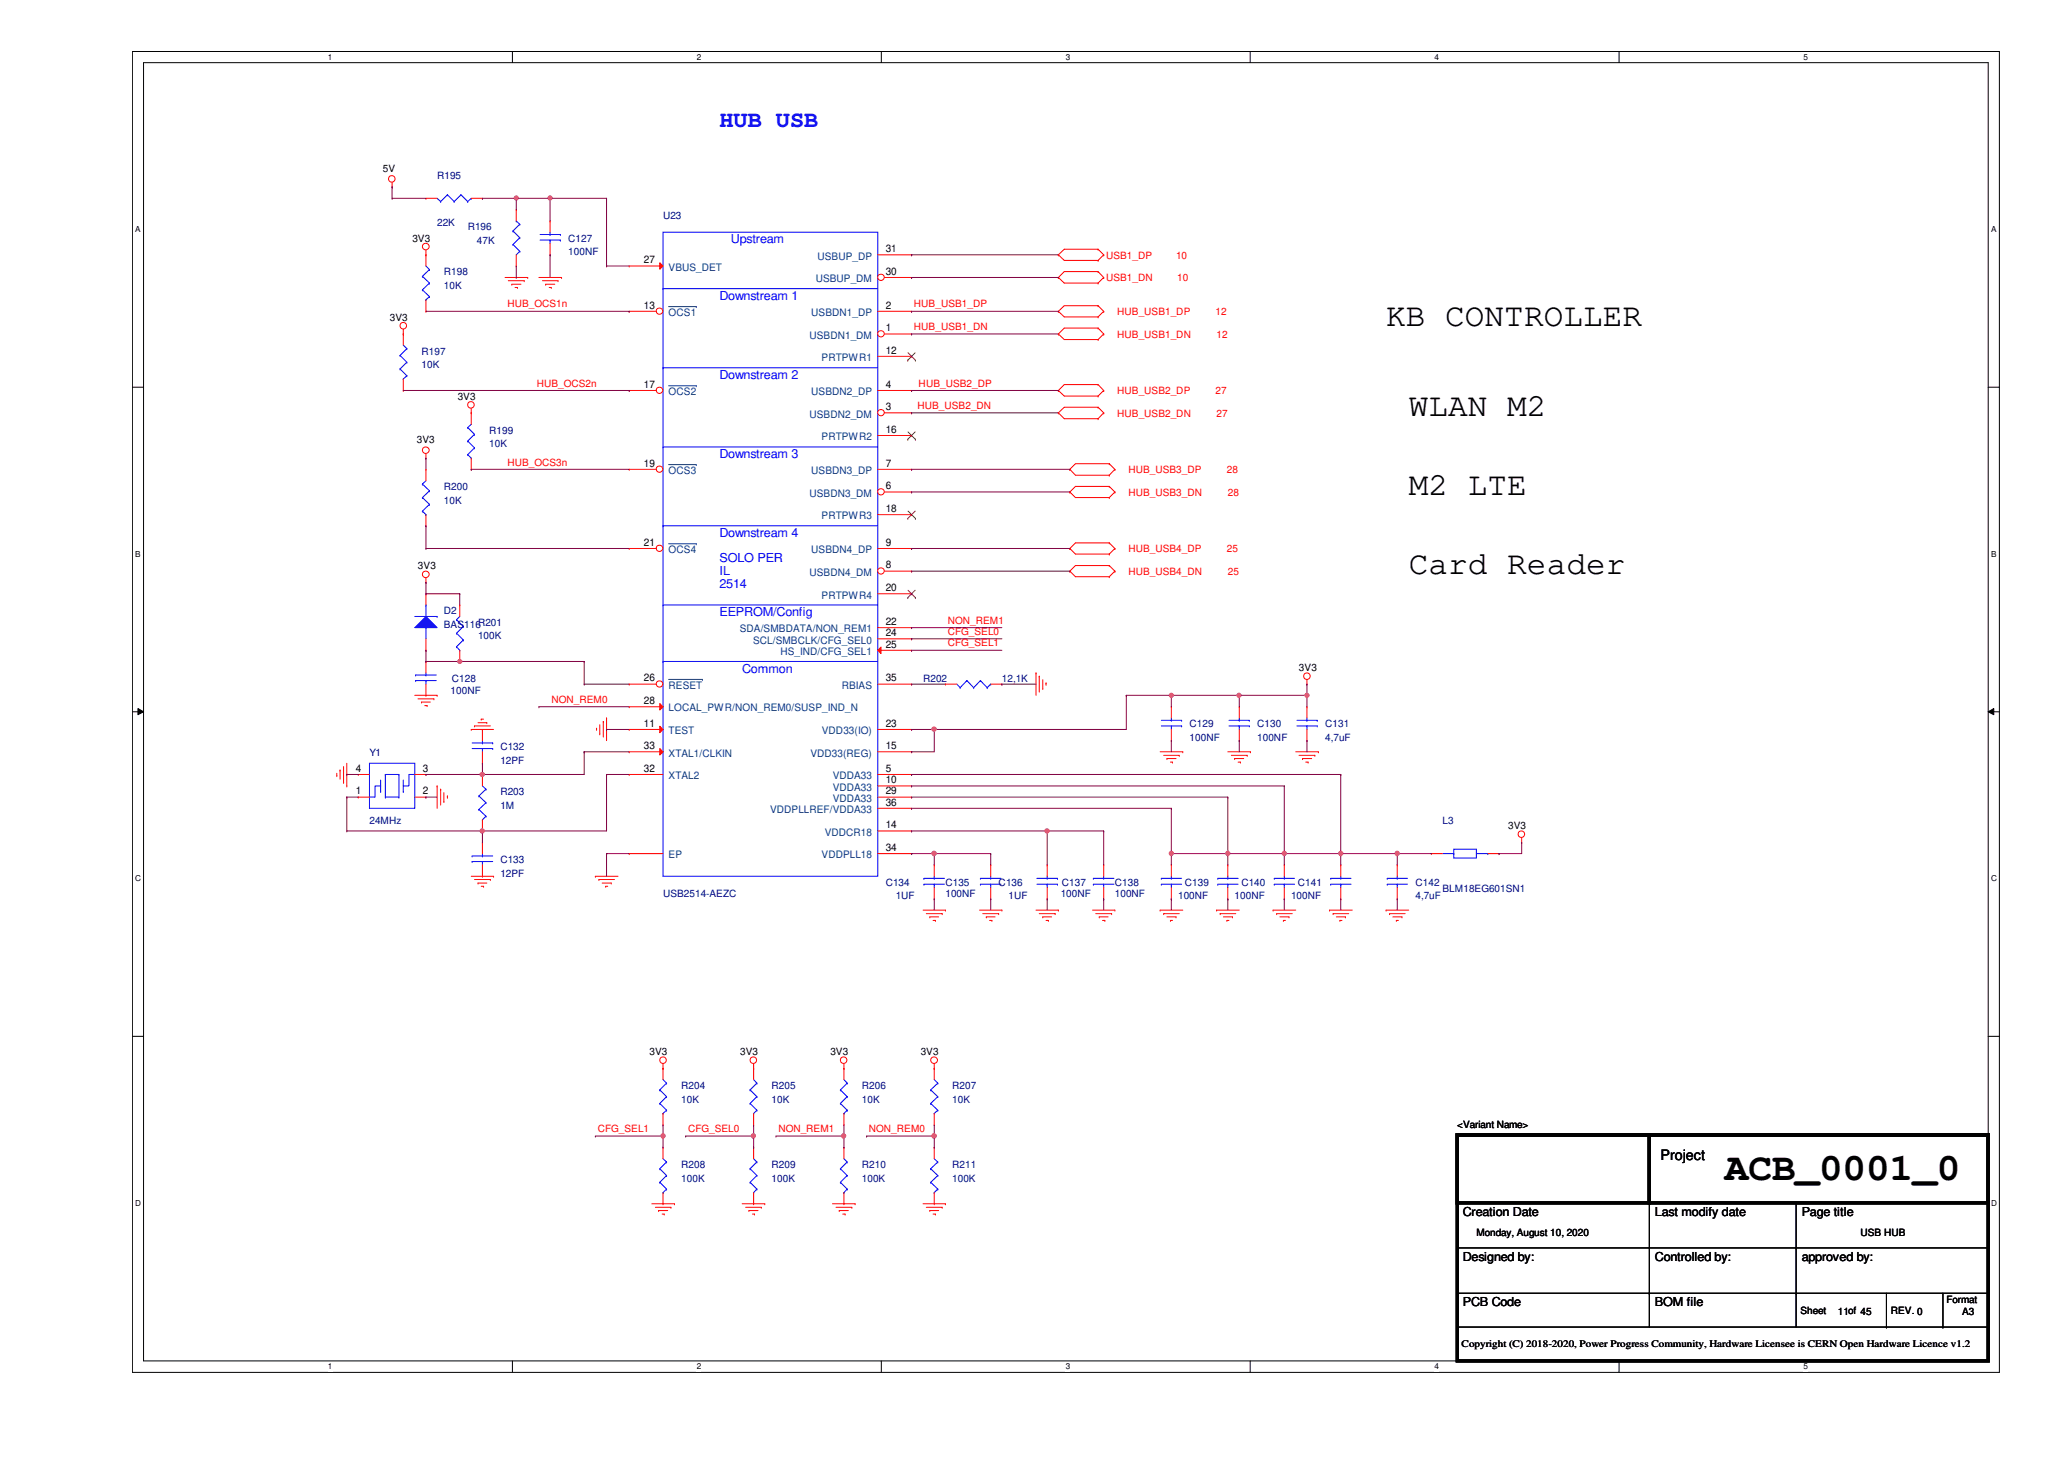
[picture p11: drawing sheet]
<svg xmlns="http://www.w3.org/2000/svg" width="297mm" height="210mm" viewBox="0 0 297 210" stroke-linecap="round" stroke-linejoin="round" font-family="sans-serif">
<path d="M19.1 7.4h268.6v190h-268.6zM20.7 9h265.4v186.8h-265.4z" fill="none" stroke="#000" stroke-width=".14"/>
<g fill="#fff">
<path d="M47.2 7.6h.6v1.3h-.6z"/>
<path d="M47.2 196h.6v1.3h-.6z"/>
</g>
<path d="M73.7 7.4v1.6M73.7 195.8v1.6" fill="none" stroke="#000" stroke-width=".14"/>
<g fill="#fff">
<path d="M100.3 7.6h.6v1.3h-.6z"/>
<path d="M100.3 196h.6v1.3h-.6z"/>
</g>
<path d="M126.8 7.4v1.6M126.8 195.8v1.6" fill="none" stroke="#000" stroke-width=".14"/>
<g fill="#fff">
<path d="M153.4 7.6h.6v1.3h-.6z"/>
<path d="M153.4 196h.6v1.3h-.6z"/>
</g>
<path d="M179.9 7.4v1.6M179.9 195.8v1.6" fill="none" stroke="#000" stroke-width=".14"/>
<g fill="#fff">
<path d="M206.5 7.6h.6v1.3h-.6z"/>
<path d="M206.5 196h.6v1.3h-.6z"/>
</g>
<path d="M233 7.4v1.6M233 195.8v1.6" fill="none" stroke="#000" stroke-width=".14"/>
<g fill="#fff">
<path d="M259.5 7.6h.6v1.3h-.6z"/>
<path d="M259.5 196h.6v1.3h-.6z"/>
<path d="M19.5 32.3h.7v1.4h-.7z"/>
<path d="M286.6 32.3h.7v1.4h-.7z"/>
<path d="M19.5 79h.7v1.3h-.7z"/>
<path d="M286.6 79h.7v1.3h-.7z"/>
</g>
<path d="M19.1 55.7h1.6M286.1 55.7h1.6" fill="none" stroke="#000" stroke-width=".14"/>
<g fill="#fff">
<path d="M19.5 125.7h.8v1.3h-.8z"/>
<path d="M286.6 125.7h.8v1.3h-.8z"/>
</g>
<path d="M19.1 102.4h1.6M19.9 101.9l.8 .5-.8 .4zM286.1 102.4l.8-.5v.9zM286.1 102.4h1.6" fill="none" stroke="#000" stroke-width=".14"/>
<path d="M19.9 101.9l.8 .5-.8 .4zM286.1 102.4l.8-.5v.9z" fill="#000"/>
<g fill="#fff">
<path d="M19.5 172.4h.8v1.3h-.8z"/>
<path d="M286.6 172.4h.8v1.3h-.8z"/>
</g>
<g fill="none" stroke="#000" stroke-width=".14">
<path d="M19.1 149.1h1.6M286.1 149.1h1.6M209.7 163.3h8.1M209.7 179.5h76.4M217.8 163.3h.1M237.4 179.5h.1M237.4 173.1v13M258.5 179.5h.1M258.5 173.1v13M286.1 179.5h.1M209.7 186.1h76.4M237.4 186.1h.1"/>
<path d="M237.4 186.1v4.8h-27.7M258.5 186.1h.1M258.5 186.1v4.8h-21.1M258.5 190.9h27.6M271.5 190.9h.1M271.5 186.1v4.8M279.6 190.9h.1M279.6 186.1v4.8M286.1 186.1h.1M286.1 190.9h.1"/>
</g>
<g fill="none" stroke="#f00" stroke-width=".14">
<path d="M56.4 26.9h.1M56.4 26.2v.7M61.3 36.7h.1M61.3 36v2.3M72.7 39.9h3.2M74.3 38.3h.1M74.3 30.1h.1M74.3 30.1v1.7M74.3 36.7v1.6M75.9 39.9h.1M77.6 39.9h3.2M79.2 31.8h.1"/>
<path d="M79.2 36.7h.1M79.2 31.8v1.6M79.2 35v1.7M80.8 39.9h.1M126.3 36.7h4.9M131.2 36.7h.1M152.3 39.9h.1M152.3 36.7h.1M152.3 39.9l.9 .8h4.8M152.3 36.7l.9 .8h4.8M158 39.1h.1M158 35.9h.1"/>
<path d="M158 37.5h.1M158 39.1l.8 .8M158 39.1h-4.8l-.9 .8M158 35.9l.8 .8M158 35.9h-4.8l-.9 .8M158.8 39.9h.1M158.8 36.7h.1M158.8 39.9l-.8 .8M158.8 36.7l-.8 .8M58 48h.1M58 47.4v.6M61.3 44.8h.1"/>
<path d="M61.3 43.1v1.7M67.8 59.4h.1M67.8 58.8v.6M73.2 40.4h2.2M73.7 40.9h.1M73.7 40.9h1.3M74.1 41.4h.4M74.5 41.4h.1M75.4 40.4h.1M78.1 40.4h2.2M78.5 40.9h.1M78.5 40.9h1.3"/>
<path d="M79 41.4h.3M79.3 41.4h.1M80.3 40.4h.1M152.3 48h.1M152.3 44.8h.1M152.3 59.4h.1M152.3 56.2h.1M152.3 59.4l.9 .8h4.8M152.3 48l.9 .9h4.8M152.3 44.8l.9 .8h4.8M152.3 56.2l.9 .8h4.8M158 40.7h.1"/>
<path d="M158 47.2h.1M158 48.9h.1M158 44h.1M158 45.6h.1M158 58.6h.1M158 55.3h.1M158 57h.1M158 47.2l.8 .8M158 47.2h-4.8l-.9 .8M158 44l.8 .8M158 44h-4.8l-.9 .8M158 58.6l.8 .8"/>
<path d="M158 58.6h-4.8l-.9 .8M158 55.3l.8 .9M158 55.3h-4.8l-.9 .9M158.8 48h.1M158.8 44.8h.1M158.8 59.4h.1M158.8 56.2h.1M158.8 48l-.8 .9M158.8 44.8l-.8 .8M158.8 59.4l-.8 .8M158.8 56.2l-.8 .8M61.3 65.9h.1"/>
<path d="M61.3 67.5h.1M61.3 75.6h.1M61.3 65.3v.6M61.3 67.5v1.7M61.3 74v1.6M154 70.8h.1M154 67.5h.1M154 78.9h.1M154 70.8l.8 .8h4.8M154 67.5l.8 .9h4.8M154 78.9l.8 .8h4.8M158 60.2h.1"/>
<path d="M159.6 70h.1M159.6 71.6h.1M159.6 66.7h.1M159.6 68.4h.1M159.6 78.1h.1M159.6 79.7h.1M159.6 70l.8 .8M159.6 70h-4.8l-.8 .8M159.6 66.7l.8 .8M159.6 66.7h-4.8l-.8 .8M159.6 78.1l.8 .8M159.6 78.1h-4.8l-.8 .8"/>
<path d="M160.4 70.8h.1M160.4 67.5h.1M160.4 78.9h.1M160.4 70.8l-.8 .8M160.4 67.5l-.8 .9M160.4 78.9l-.8 .8M61.3 83.8h.1M61.3 83.1v.7M136.1 98.4h.1M136.1 98.4h1.6M142.6 98.4h1.6M144.2 98.4h.1"/>
<path d="M149.1 96.8h.1M149.1 96.8v3.2M149.6 97.3h.1M149.6 97.3v2.3M150.1 99.1h.1M150.1 97.8v1.3M150.5 98.3h.1M150.5 98.3v.3M154 82.2h.1M154 82.2l.8 .8h4.8M159.6 81.4h.1M159.6 83h.1"/>
<path d="M159.6 81.4l.8 .8M159.6 81.4h-4.8l-.8 .8M160.4 82.2h.1M160.4 82.2l-.8 .8M188.1 98.4h.1M188.1 97.8v.6M48.5 111.6h.1M48.5 111.3v.3M48.9 110.8h.1M48.9 110.8v1.3M49.4 112.6h.1M49.4 110.3v2.3"/>
<path d="M49.9 113.1h.1M49.9 109.8v3.3M59.7 100h3.2M60.2 100.5h2.2M60.7 101h.1M60.7 101h1.2M61.1 101.5h.4M61.5 101.5h.1M62.4 100.5h.1M62.9 113.1h.1M62.9 100h.1M62.9 113.1v3.2"/>
<path d="M63.4 113.5h.1M63.4 113.5v2.3M63.9 115.3h.1M63.9 114v1.3M64.4 114.5h.1M64.4 114.5v.3M67.8 104.9h.1M67.8 104.9h3.2M68.3 104.4h.1M68.3 104.4h2.3M68.8 104h1.3M69.3 103.5h.1"/>
<path d="M69.3 103.5h.3M70.1 104h.1M85.9 104.8h.1M85.9 104.8v.3M86.3 105.6h.1M86.3 104.3v1.3M86.8 103.8h.1M86.8 103.8v2.2M87.3 103.3h.1M87.3 103.3v3.3M167 108.2h3.2M167.5 108.7h2.2"/>
<path d="M167.9 109.1h.1M167.9 109.1h1.3M168.4 109.6h.3M168.7 109.6h.1M169.7 108.7h.1M170.2 108.2h.1M176.7 108.2h3.3M177.2 108.7h2.3M177.7 109.1h.1M177.7 109.1h1.3M178.2 109.6h.3M178.5 109.6h.1"/>
<path d="M179.5 108.7h.1M180 108.2h.1M186.5 108.2h3.2M186.9 108.7h2.3M187.5 109.1h.1M187.5 109.1h1.3M187.9 109.6h.4M188.3 109.6h.1M189.2 108.7h.1M189.7 108.2h.1M67.8 126.1h3.2M68.3 126.5h2.3"/>
<path d="M68.8 127h.1M68.8 127h1.3M69.3 127.5h.3M69.6 127.5h.1M70.6 126.5h.1M71 126.1h.1M85.7 126.1h.1M85.7 126.1h3.2M86.2 126.5h.1M86.2 126.5h2.2M86.7 127h1.3M87.2 127.5h.1"/>
<path d="M87.2 127.5h.3M88 127h.1M132.8 130.9h3.3M133.3 131.4h2.3M133.8 131.9h.1M133.8 131.9h1.3M134.3 132.4h.3M134.5 124.4h.1M134.5 129.3h.1M134.5 124.4v1.7M134.5 127.7v1.6M134.6 132.4h.1"/>
<path d="M135.6 131.4h.1M136.1 130.9h.1M141 130.9h3.2M141.4 131.4h2.3M141.9 131.9h.1M141.9 131.9h1.3M142.4 132.4h.3M142.6 124.4h.1M142.6 129.3h.1M142.6 124.4v1.7M142.6 127.7v1.6M142.7 132.4h.1"/>
<path d="M143.7 131.4h.1M144.2 130.9h.1M149.1 130.9h3.2M149.6 131.4h2.2M150.1 131.9h.1M150.1 131.9h1.2M150.5 132.4h.4M150.9 132.4h.1M151.8 131.4h.1M152.3 130.9h.1M157.2 130.9h3.2M157.7 131.4h2.3"/>
<path d="M158.2 131.9h.1M158.2 131.9h1.3M158.7 132.4h.3M159 132.4h.1M160 131.4h.1M160.4 130.9h.1M167 130.9h.1M167 130.9h3.2M167.5 131.4h.1M167.5 131.4h2.2M167.9 131.9h1.3M168.4 132.4h.1"/>
<path d="M168.4 132.4h.3M169.2 131.9h.1M175.1 130.9h.1M175.1 130.9h3.3M175.6 131.4h.1M175.6 131.4h2.2M176.1 131.9h1.3M176.6 132.4h.1M176.6 132.4h.3M177.4 131.9h.1M183.2 130.9h.1M183.2 130.9h3.3"/>
<path d="M183.7 131.4h.1M183.7 131.4h2.3M184.2 131.9h1.3M184.7 132.4h.1M184.7 132.4h.3M185.5 131.9h.1M191.3 130.9h.1M191.3 130.9h3.3M191.9 131.4h.1M191.9 131.4h2.2M192.3 131.9h1.3M192.8 132.4h.1"/>
<path d="M192.8 132.4h.3M193.6 131.9h.1M199.5 130.9h.1M199.5 130.9h3.2M200 131.4h.1M200 131.4h2.2M200.4 131.9h1.4M201 132.4h.1M201 132.4h.3M201.1 124.4h.1M201.1 129.3h.1M201.1 124.4v1.7"/>
<path d="M201.1 127.7v1.6M201.8 131.9h.1M206 122.8h.1M206 122.8h1.6M214.1 122.8h1.6M215.7 122.8h.1M219 121.2h.1M219 120.5v.7M95.4 153.7h.1M95.4 153v.7M108.5 153.7h.1M108.5 153v2.3"/>
<path d="M121.5 153.7h.1M121.5 153v.7M134.5 153.7h.1M134.5 153v.7M93.8 173.2h3.3M94.3 173.7h2.3M94.8 174.2h.1M94.8 174.2h1.3M95.3 174.7h.3M95.6 174.7h.1M96.6 173.7h.1M97.1 173.2h.1"/>
<path d="M106.8 173.2h3.3M107.3 173.7h2.3M107.8 174.2h.1M107.8 174.2h1.3M108.3 174.7h.3M108.5 161.8h.1M108.5 165.1h.1M108.5 173.2h.1M108.5 160.2v1.6M108.5 165.1v1.6M108.5 171.6v1.6M108.6 174.7h.1"/>
<path d="M109.6 173.7h.1M110.1 173.2h.1M119.8 173.2h3.3M120.3 173.7h2.3M120.8 174.2h.1M120.8 174.2h1.3M121.3 174.7h.3M121.6 174.7h.1M122.6 173.7h.1M123.1 173.2h.1M132.8 173.2h3.3M133.3 173.7h2.3"/>
<path d="M133.8 174.2h.1M133.8 174.2h1.3M134.3 174.7h.3M134.6 174.7h.1M135.6 173.7h.1M136.1 173.2h.1"/>
<circle cx="56.4" cy="25.7" r=".47"/>
<circle cx="61.3" cy="35.5" r=".48"/>
<circle cx="58" cy="46.9" r=".47"/>
<circle cx="67.8" cy="58.2" r=".47"/>
<circle cx="61.3" cy="64.8" r=".48"/>
<circle cx="61.3" cy="82.6" r=".48"/>
<circle cx="188.1" cy="97.3" r=".47"/>
<circle cx="218.9" cy="120" r=".47"/>
<circle cx="95.4" cy="152.5" r=".47"/>
<circle cx="108.4" cy="152.5" r=".47"/>
<circle cx="121.4" cy="152.5" r=".47"/>
<circle cx="134.4" cy="152.5" r=".48"/>
</g>
<path d="M209.7 163.3h27.7v9.8h-27.7zM209.7 163.3h76.4v32.5h-76.4zM237.4 163.3h48.7v9.8h-48.7z" fill="none" stroke="#000" stroke-width=".47"/>
<g fill="none" stroke="#00f" stroke-width=".14">
<path d="M60.8 39.8h.1M60.8 39.8l1 .9M61.3 38.3l.5 .5M61.8 38.8h.1M61.8 38.8l-1 1M73.8 35.2h.1M73.8 33.2h.1M73.8 35.2l1 1M73.8 33.2l1 1M74.3 31.8h.1M74.3 31.8l.5 .5M74.8 36.2h.1"/>
<path d="M74.8 34.2h.1M74.8 32.3h.1M74.8 36.2l-.5 .5M74.8 34.2l-1 1M74.8 32.3l-1 .9M77.7 34.5h2.9M77.7 33.7h2.9M79.2 33.7h.1M79.2 34.5h.1M79.2 33.4v.3M79.2 34.5v.5M80.6 34.5h.1"/>
<path d="M80.6 33.7h.1M95.4 33.4h30.9v92.7h-30.9zM60.8 41.7h.1M60.8 41.7l1 1M61.3 43.1h.1M61.8 40.7h.1M61.8 42.7h.1M61.8 40.7l-1 1M61.8 42.7l-.5 .4M95.4 41.5h.1M95.4 52.9h.1M95.4 41.5h30.9"/>
<path d="M95.4 52.9h30.9M60.8 69.6h.1M60.8 71.6h.1M60.8 73.5h.1M60.8 69.6l1 1M60.8 71.6l1 1M60.8 73.5l.5 .5M61.3 74h.1M61.3 69.2l-.5 .4M61.8 70.6h.1M61.8 72.6h.1M61.8 70.6l-1 1"/>
<path d="M61.8 72.6l-1 .9M95.4 64.3h.1M95.4 75.6h.1M95.4 64.3h30.9M95.4 75.6h30.9M95.4 87h.1M95.4 95.2h.1M95.4 87h30.9M95.4 95.2h30.9M137.7 98.4l.5 .5M138.2 98.9h.1M139.1 97.9h.1"/>
<path d="M139.1 97.9l-.9 1M139.1 97.9l1 1M140.1 98.9h.1M141.1 97.9h.1M141.1 97.9l-1 1M141.1 97.9l1 1M142.1 98.9h.1M142.6 98.4h.1M142.6 98.4l-.5 .5M133 127.2h.1M133 126.4h.1M133 127.2h2.9"/>
<path d="M133 126.4h2.9M134.5 126.4h.1M134.5 127.2h.1M134.5 126.1v.3M134.5 127.2v.5M141.1 127.2h.1M141.1 126.4h.1M141.1 127.2h3M141.1 126.4h3M142.6 126.4h.1M142.6 127.2h.1M142.6 126.1v.3"/>
<path d="M142.6 127.2v.5M199.6 127.2h.1M199.6 126.4h.1M199.6 127.2h3M199.6 126.4h3M201.1 126.4h.1M201.1 127.2h.1M201.1 126.1v.3M201.1 127.2v.5M207.6 122.8h1.6M209.2 122.2h3.3v1.2h-3.3zM209.2 122.8h.1"/>
<path d="M212.5 122.8h1.6M214.1 122.8h.1M108 156.8h.1M108 158.7h.1M108 156.8l.9 1M108 158.7l.9 1M108.5 155.3l.4 .5M108.9 155.8h.1M108.9 157.8h.1M108.9 159.7h.1M108.9 155.8l-.9 1M108.9 157.8l-.9 .9"/>
<path d="M108.9 159.7l-.4 .5M108 168.1h.1M108 170.1h.1M108 168.1l.9 1M108 170.1l.9 1M108.5 160.2h.1M108.5 171.6h.1M108.5 166.7l.4 .5M108.9 167.2h.1M108.9 169.1h.1M108.9 171.1h.1M108.9 167.2l-.9 .9"/>
<path d="M108.9 169.1l-.9 1M108.9 171.1l-.4 .5"/>
</g>
<circle cx="126.8" cy="39.9" r=".46" fill="#fff"/>
<g fill="none" stroke="#f00" stroke-width=".14">
<path d="M127.3 39.9h3.9M131.2 39.9h.1M126.3 44.8h4.9M126.3 56.2h4.9M131.2 44.8h.1M131.2 56.2h.1M126.3 67.5h4.9M126.3 78.9h4.9M131.2 67.5h.1M131.2 78.9h.1"/>
<circle cx="126.8" cy="39.9" r=".46"/>
</g>
<circle cx="126.8" cy="48" r=".46" fill="#fff"/>
<g fill="none" stroke="#f00" stroke-width=".14">
<path d="M127.3 48h3.9M131.2 48h.1"/>
<circle cx="126.8" cy="48" r=".46"/>
</g>
<circle cx="126.8" cy="59.4" r=".46" fill="#fff"/>
<g fill="none" stroke="#f00" stroke-width=".14">
<path d="M127.3 59.4h3.9M131.2 59.4h.1"/>
<circle cx="126.8" cy="59.4" r=".46"/>
</g>
<circle cx="126.8" cy="70.8" r=".46" fill="#fff"/>
<g fill="none" stroke="#f00" stroke-width=".14">
<path d="M127.3 70.8h3.9M131.2 70.8h.1"/>
<circle cx="126.8" cy="70.8" r=".46"/>
</g>
<circle cx="126.8" cy="82.1" r=".46" fill="#fff"/>
<g fill="none" stroke="#f00" stroke-width=".14">
<path d="M127.3 82.2h3.9M131.2 82.2h.1"/>
<circle cx="126.8" cy="82.1" r=".46"/>
</g>
<path d="M95 37.8l.4 .5-.4 .4z" fill="#f00"/>
<path d="M90.6 38.3h.1M90.6 38.3h4.8M95 37.8l.4 .5-.4 .4zM126.3 51.3h4.9M131.2 51.3h.1M126.3 62.7h4.9M126.3 74h4.9M131.2 62.7h.1M131.2 74h.1M126.3 85.4h4.9M131.2 85.4h.1" fill="none" stroke="#f00" stroke-width=".14"/>
<g fill="none" stroke="#804000" stroke-width=".14">
<path d="M130.6 51.8h.1M130.7 50.8l1 1M131.7 50.8l-1.1 1M131.7 51.8h.1M130.6 63.2h.1M130.6 74.6h.1M130.7 62.1l1 1.1M130.7 73.5l1 1.1M131.7 62.1l-1.1 1.1M131.7 73.5l-1.1 1.1M131.7 63.2h.1M131.7 74.6h.1"/>
<path d="M130.6 86h.1M130.7 84.9l1 1.1M131.7 84.9l-1.1 1.1M131.7 86h.1"/>
</g>
<circle cx="94.9" cy="44.8" r=".46" fill="#fff"/>
<g fill="none" stroke="#f00" stroke-width=".14">
<path d="M90.6 44.8h.1M90.6 44.8h3.8"/>
<circle cx="94.9" cy="44.8" r=".46"/>
</g>
<path d="M96.2 44.1h4M100.2 44.1h.1" fill="none" stroke="#004080" stroke-width=".14"/>
<circle cx="94.9" cy="56.1" r=".46" fill="#fff"/>
<g fill="none" stroke="#f00" stroke-width=".14">
<path d="M90.6 56.2h.1M90.6 56.2h3.8"/>
<circle cx="94.9" cy="56.1" r=".46"/>
</g>
<path d="M96.2 55.5h4M100.2 55.5h.1" fill="none" stroke="#004080" stroke-width=".14"/>
<circle cx="94.9" cy="67.5" r=".46" fill="#fff"/>
<g fill="none" stroke="#f00" stroke-width=".14">
<path d="M90.6 67.5h.1M90.6 67.5h3.8"/>
<circle cx="94.9" cy="67.5" r=".46"/>
</g>
<path d="M96.2 66.8h4M100.2 66.8h.1" fill="none" stroke="#004080" stroke-width=".14"/>
<circle cx="94.9" cy="78.9" r=".46" fill="#fff"/>
<g fill="none" stroke="#f00" stroke-width=".14">
<path d="M90.6 78.9h.1M90.6 78.9h3.8M126.3 98.4h4.9M126.3 90.3h4.9M126.3 91.9h4.9M131.2 98.4h.1M131.2 90.3h.1M131.2 91.9h.1"/>
<circle cx="94.9" cy="78.9" r=".46"/>
</g>
<path d="M96.2 78.2h4M100.2 78.2h.1" fill="none" stroke="#004080" stroke-width=".14"/>
<path d="M126.3 93.6l.5-.5v.9z" fill="#f00"/>
<path d="M126.3 93.6l.5-.5v.9zM126.3 93.6h4.9M131.2 93.6h.1" fill="none" stroke="#f00" stroke-width=".14"/>
<path d="M95 107.7l.4 .5-.4 .4z" fill="#f00"/>
<path d="M90.6 108.2h.1M90.6 111.4h.1M90.6 108.2h4.8M90.6 111.4h4.8M95 107.7l.4 .5-.4 .4z" fill="none" stroke="#f00" stroke-width=".14"/>
<circle cx="94.9" cy="98.4" r=".46" fill="#fff"/>
<g fill="none" stroke="#f00" stroke-width=".14">
<path d="M90.6 98.4h.1M90.6 98.4h3.8"/>
<circle cx="94.9" cy="98.4" r=".46"/>
</g>
<path d="M96.2 97.7h4.9M101.1 97.7h.1" fill="none" stroke="#004080" stroke-width=".14"/>
<path d="M95 101.2l.4 .5-.4 .4z" fill="#f00"/>
<path d="M90.6 101.7h.1M90.6 101.7h4.8M95 101.2l.4 .5-.4 .4z" fill="none" stroke="#f00" stroke-width=".14"/>
<path d="M95 104.5l.4 .4-.4 .5z" fill="#f00"/>
<g fill="none" stroke="#f00" stroke-width=".14">
<path d="M61.3 28.5h.1M61.3 28.5h1.6M67.8 28.5h1.6M69.4 28.5h.1M58 48h.1M58 56.2h.1M58 48v1.7M58 54.5v1.7M61.3 95.2h.1M61.3 95.2v1.6M61.3 98.4v1.6M66.2 87h.1"/>
<path d="M66.2 95.2h.1M66.2 87v1.7M66.2 93.6v1.6M51.6 114.7h.1M51.6 111.4h.1M51.6 114.7h1.6M51.6 111.4h1.6M59.7 114.7h1.6M59.7 111.4h1.6M61.3 111.4h.1M61.3 114.7h.1M61.3 100h.1"/>
<path d="M69.4 111.4h.1M69.4 119.5h.1M69.4 104.9h.1M69.4 109.8h.1M69.4 104.9v1.7M69.4 108.2v1.6M69.4 111.4v1.7M69.4 117.9v1.6M90.6 104.9h.1M90.6 104.9h4.8M95 104.5l.4 .4-.4 .5zM126.3 104.9h4.9"/>
<path d="M126.3 114.7h4.9M126.3 116.3h4.9M126.3 108.2h4.9M126.3 119.5h4.9M126.3 111.4h4.9M126.3 113.1h4.9M131.2 104.9h.1M131.2 114.7h.1M131.2 116.3h.1M131.2 108.2h.1M131.2 119.5h.1M131.2 111.4h.1"/>
<path d="M131.2 113.1h.1M178.4 101.7h.1M178.4 106.6h.1M178.4 101.7v1.6M178.4 104.9v1.7M188.1 101.7h.1M188.1 106.6h.1M188.1 101.7v1.6M188.1 104.9v1.7M69.4 121.2h.1M69.4 126.1h.1M69.4 121.2v1.6"/>
<path d="M69.4 124.4v1.7M90.6 122.8h.1M90.6 122.8h4.8M126.3 122.8h4.9M131.2 122.8h.1M168.6 124.4h.1M168.6 129.3h.1M168.6 124.4v1.7M168.6 127.7v1.6M176.7 124.4h.1M176.7 129.3h.1M176.7 124.4v1.7"/>
<path d="M176.7 127.7v1.6M95.4 153.7h.1M95.4 153.7v1.6M121.5 153.7h.1M121.5 153.7v1.6M95.4 165.1h.1M95.4 173.2h.1M95.4 161.8h.1M95.4 160.2v1.6M95.4 165.1v1.6M95.4 171.6v1.6M121.5 161.8h.1"/>
<path d="M121.5 165.1h.1M121.5 173.2h.1M121.5 160.2v1.6M121.5 165.1v1.6M121.5 171.6v1.6"/>
</g>
<g fill="none" stroke="#00f" stroke-width=".14">
<path d="M62.9 28.5l.5 .5M63.4 29h.1M64.4 28h.1M64.4 28l-1 1M64.4 28l1 1M65.4 29h.1M66.3 28h.1M66.3 28l-.9 1M66.3 28l1 1M67.3 29h.1M67.8 28.5h.1M67.8 28.5l-.5 .5"/>
<path d="M57.6 51.1h.1M57.6 53.1h.1M57.6 51.1l.9 1M57.6 53.1l.9 1M58 54.5h.1M58 49.7l.5 .5M58.5 50.2h.1M58.5 52.1h.1M58.5 54.1h.1M58.5 50.2l-.9 .9M58.5 52.1l-.9 1M58.5 54.1l-.5 .4"/>
<path d="M59.8 97.9h.1M59.8 97.1h.1M59.8 97.9h3M59.8 97.1h3M61.3 97.1h.1M61.3 97.9h.1M61.3 96.8v.3M61.3 97.9v.5M65.7 89.2h.1M65.7 91.1h.1M65.7 93h.1M65.7 89.2l1 .9"/>
<path d="M65.7 91.1l1 1M65.7 93l.5 .6M66.2 93.6h.1M66.2 88.7l-.5 .5M66.7 90.1h.1M66.7 92.1h.1M66.7 90.1l-1 1M66.7 92.1l-1 .9M53.2 109.8h6.5v6.5h-6.5zM54.8 113.9h.1M54.8 113.1h-.8v1.6h-.8M54.8 112.2v1.7"/>
<path d="M55.5 114.7h.1M55.5 111.4h.1M55.5 111.4v3.3M55.5 114.7h1.9M55.5 111.4h1.9M57.4 114.7h.1M57.4 111.4h.1M57.4 111.4v3.3M58 113.9h.1M58 112.2v1.7M59.7 111.4h-.9v1.7h-.8M67.9 107.7h3"/>
<path d="M67.9 106.9h3M68.9 114.5h.1M68.9 116.5h.1M68.9 114.5l1 1M68.9 116.5l1 .9M69.4 117.9h.1M69.4 106.9h.1M69.4 107.7h.1M69.4 113.1l.5 .4M69.4 106.6v.3M69.4 107.7v.5M69.9 113.5h.1"/>
<path d="M69.9 115.5h.1M69.9 117.4h.1M69.9 113.5l-1 1M69.9 115.5l-1 1M69.9 117.4l-.5 .5M70.9 107.7h.1M70.9 106.9h.1M176.9 104.4h2.9M176.9 103.6h2.9M178.4 103.6h.1M178.4 104.4h.1M178.4 103.3v.3"/>
<path d="M178.4 104.4v.5M179.8 104.4h.1M179.8 103.6h.1M186.6 104.4h3M186.6 103.6h3M188.1 103.6h.1M188.1 104.4h.1M188.1 103.3v.3M188.1 104.4v.5M189.6 104.4h.1M189.6 103.6h.1M67.9 124h.1"/>
<path d="M67.9 123.1h.1M67.9 124h3M67.9 123.1h3M69.4 123.1h.1M69.4 124h.1M69.4 122.8v.3M69.4 124v.4M167.1 127.2h.1M167.1 126.4h.1M167.1 127.2h3M167.1 126.4h3M168.6 126.4h.1"/>
<path d="M168.6 127.2h.1M168.6 126.1v.3M168.6 127.2v.5M175.3 127.2h.1M175.3 126.4h.1M175.3 127.2h2.9M175.3 126.4h2.9M176.7 126.4h.1M176.7 127.2h.1M176.7 126.1v.3M176.7 127.2v.5M95 156.8h.1"/>
<path d="M95 158.7h.1M95 156.8l.9 1M95 158.7l.9 1M95.4 155.3l.5 .5M95.9 155.8h.1M95.9 157.8h.1M95.9 159.7h.1M95.9 155.8l-.9 1M95.9 157.8l-.9 .9M95.9 159.7l-.5 .5M120.9 156.8h.1M120.9 158.7h.1"/>
<path d="M120.9 156.8l1 1M120.9 158.7l1 1M121.5 155.3l.4 .5M121.9 155.8h.1M121.9 157.8h.1M121.9 159.7h.1M121.9 155.8l-1 1M121.9 157.8l-1 .9M121.9 159.7l-.4 .5M95 168.1h.1M95 170.1h.1M95 168.1l.9 1"/>
<path d="M95 170.1l.9 1M95.4 171.6h.1M95.4 160.2h.1M95.4 166.7l.5 .5M95.9 167.2h.1M95.9 169.1h.1M95.9 171.1h.1M95.9 167.2l-.9 .9M95.9 169.1l-.9 1M95.9 171.1l-.5 .5M120.9 168.1h.1M120.9 170.1h.1"/>
<path d="M120.9 168.1l1 1M120.9 170.1l1 1M121.5 160.2h.1M121.5 171.6h.1M121.5 166.7l.4 .5M121.9 167.2h.1M121.9 169.1h.1M121.9 171.1h.1M121.9 167.2l-1 .9M121.9 169.1l-1 1M121.9 171.1l-.4 .5"/>
</g>
<path d="M61.3 88.7l1.6 1.6h-3.2z" fill="#00f"/>
<g fill="none" stroke="#00f" stroke-width=".14">
<path d="M67.3 61.5h.1M67.3 63.5h.1M67.3 65.4h.1M67.3 61.5l1 1M67.3 63.5l1 .9M67.3 65.4l.5 .5M67.8 65.9h.1M67.8 61l-.5 .5M68.3 62.5h.1M68.3 64.4h.1M68.3 62.5l-1 1M68.3 64.4l-1 1"/>
<path d="M59.7 88.7h3.2M61.3 88.7l1.6 1.6h-3.2zM61.3 90.3h.1M61.3 87h.1M61.3 87v1.7M61.3 90.3v1.6M62.9 88.7h.1M167.1 104.4h3M167.1 103.6h3M168.6 103.6h.1M168.6 104.4h.1M168.6 103.3v.3"/>
<path d="M168.6 104.4v.5M170.1 104.4h.1M170.1 103.6h.1M149.2 127.2h3M149.2 126.4h3M150.7 126.4h.1M150.7 127.2h.1M150.7 126.1v.3M150.7 127.2v.5M152.2 127.2h.1M152.2 126.4h.1M157.4 127.2h.1"/>
<path d="M157.4 126.4h.1M157.4 127.2h2.9M157.4 126.4h2.9M158.8 126.4h.1M158.8 127.2h.1M158.8 126.1v.3M158.8 127.2v.5M183.4 127.2h.1M183.4 126.4h.1M183.4 127.2h2.9M183.4 126.4h2.9M184.8 126.4h.1"/>
<path d="M184.8 127.2h.1M184.8 126.1v.3M184.8 127.2v.5M191.5 127.2h.1M191.5 126.4h.1M191.5 127.2h2.9M191.5 126.4h2.9M193 126.4h.1M193 127.2h.1M193 126.1v.3M193 127.2v.5M133.9 156.8h.1"/>
<path d="M133.9 158.7h.1M133.9 156.8l1.1 1M133.9 158.7l1.1 1M134.5 155.3l.5 .5M135 155.8h.1M135 157.8h.1M135 159.7h.1M135 155.8l-1.1 1M135 157.8l-1.1 .9M135 159.7l-.5 .5M133.9 168.1h.1M133.9 170.1h.1"/>
<path d="M133.9 168.1l1.1 1M133.9 170.1l1.1 1M134.5 160.2h.1M134.5 171.6h.1M134.5 166.7l.5 .5M135 167.2h.1M135 169.1h.1M135 171.1h.1M135 167.2l-1.1 .9M135 169.1l-1.1 1M135 171.1l-.5 .5"/>
</g>
<g fill="none" stroke="#f00" stroke-width=".14">
<path d="M67.8 59.4h.1M67.8 59.4v1.6M67.8 67.5h.1M67.8 65.9v1.6M61.3 93.6h.1M61.3 85.4h.1M61.3 85.4v1.6M61.3 91.9v1.7M168.6 101.7h.1M168.6 106.6h.1M168.6 101.7v1.6M168.6 104.9v1.7"/>
<path d="M150.7 124.4h.1M150.7 129.3h.1M150.7 124.4v1.7M150.7 127.7v1.6M158.8 124.4h.1M158.8 129.3h.1M158.8 124.4v1.7M158.8 127.7v1.6M184.8 124.4h.1M184.8 129.3h.1M184.8 124.4v1.7M184.8 127.7v1.6"/>
<path d="M193 124.4h.1M193 129.3h.1M193 124.4v1.7M193 127.7v1.6M134.5 153.7h.1M134.5 153.7v1.6M134.5 161.8h.1M134.5 165.1h.1M134.5 173.2h.1M134.5 160.2v1.6M134.5 165.1v1.6M134.5 171.6v1.6"/>
</g>
<g fill="none" stroke="#800040" stroke-width=".14">
<path d="M58 56.2h32.6M61.3 44.8h29.3M90.6 44.8h.1M90.6 56.2h.1M131.2 98.4h.1M131.2 91.9h.1M131.2 93.6h.1M131.2 90.3h.1M131.2 98.4h4.9M131.2 91.9h13M131.2 93.6h13M131.2 90.3h13"/>
<path d="M162.1 100h.1M162.1 100v4.9M162.1 100h16.3M168.6 100h.1M168.6 100v1.7"/>
</g>
<circle cx="178.3" cy="100" r=".3" fill="#f0f"/>
<circle cx="178.3" cy="100" r=".3" fill="none" stroke="#f0f" stroke-width=".14"/>
<circle cx="168.6" cy="100" r=".3" fill="#f0f"/>
<circle cx="168.6" cy="100" r=".3" fill="none" stroke="#f0f" stroke-width=".14"/>
<path d="M178.4 100h.1M178.4 100v1.7M178.4 100h9.7M188.1 100h.1M188.1 100v1.7" fill="none" stroke="#800040" stroke-width=".14"/>
<circle cx="188.1" cy="100" r=".3" fill="#f0f"/>
<circle cx="188.1" cy="100" r=".3" fill="none" stroke="#f0f" stroke-width=".14"/>
<g fill="none" stroke="#800040" stroke-width=".14">
<path d="M188.1 98.4h.1M188.1 98.4v1.6M131.2 104.9h.1M131.2 108.2h.1M131.2 104.9h30.9M134.5 104.9h.1M134.5 104.9v3.3h-3.3M168.6 106.6h.1M168.6 106.6v1.6M178.4 106.6h.1M178.4 106.6v1.6M188.1 106.6h.1"/>
<path d="M188.1 106.6v1.6"/>
</g>
<circle cx="134.4" cy="104.9" r=".31" fill="#f0f"/>
<circle cx="134.4" cy="104.9" r=".31" fill="none" stroke="#f0f" stroke-width=".14"/>
<g fill="none" stroke="#800040" stroke-width=".14">
<path d="M131.2 116.3h.1M131.2 114.7h.1M131.2 113.1h.1M131.2 116.3h37.4M131.2 114.7h45.5M131.2 113.1h53.6M168.6 116.3h.1M168.6 116.3v8.1M176.7 114.7h.1M176.7 114.7v8.1h-8.1M184.8 113.1h.1M184.8 113.1v9.7"/>
<path d="M168.6 129.3h.1M168.6 122.8h.1M168.6 129.3v1.6M176.7 129.3h.1M176.7 129.3v1.6M184.8 129.3h.1M184.8 129.3v1.6M193 129.3h.1M193 129.3v1.6M215.7 122.8h.1M219 121.2h.1M219 121.2v1.6h-3.3"/>
</g>
<circle cx="176.7" cy="122.8" r=".31" fill="#f0f"/>
<circle cx="176.7" cy="122.8" r=".31" fill="none" stroke="#f0f" stroke-width=".14"/>
<circle cx="168.6" cy="122.8" r=".31" fill="#f0f"/>
<circle cx="168.6" cy="122.8" r=".31" fill="none" stroke="#f0f" stroke-width=".14"/>
<path d="M176.7 122.8h.1M176.7 122.8v1.6M176.7 122.8h16.3M184.8 122.8h.1M184.8 122.8v1.6" fill="none" stroke="#800040" stroke-width=".14"/>
<circle cx="192.9" cy="122.8" r=".31" fill="#f0f"/>
<circle cx="192.9" cy="122.8" r=".31" fill="none" stroke="#f0f" stroke-width=".14"/>
<circle cx="184.8" cy="122.8" r=".31" fill="#f0f"/>
<circle cx="184.8" cy="122.8" r=".31" fill="none" stroke="#f0f" stroke-width=".14"/>
<path d="M193 111.4h.1M193 111.4v13M193 122.8h.1M193 122.8h13M201.1 129.3h.1M201.1 122.8h.1M201.1 122.8v1.6M201.1 129.3v1.6" fill="none" stroke="#800040" stroke-width=".14"/>
<circle cx="201.1" cy="122.8" r=".31" fill="#f0f"/>
<circle cx="201.1" cy="122.8" r=".31" fill="none" stroke="#f0f" stroke-width=".14"/>
<g fill="none" stroke="#800040" stroke-width=".14">
<path d="M74.3 39.9h.1M74.3 38.3v1.6M131.2 67.5h.1M131.2 70.8h.1M131.2 67.5h22.8M131.2 70.8h22.8M61.3 93.6h.1M61.3 83.8h.1M61.3 83.8v1.6M61.3 93.6v1.6M66.2 85.4h.1M66.2 95.2h.1"/>
<path d="M66.2 85.4v1.6M66.2 95.2h17.9M131.2 111.4h.1M131.2 111.4h61.8"/>
</g>
<circle cx="66.2" cy="95.2" r=".3" fill="#f0f"/>
<circle cx="66.2" cy="95.2" r=".3" fill="none" stroke="#f0f" stroke-width=".14"/>
<g fill="none" stroke="#800040" stroke-width=".14">
<path d="M79.2 36.7h.1M79.2 28.5h.1M79.2 28.5v3.3M79.2 36.7v3.2M131.2 36.7h.1M131.2 39.9h.1M131.2 36.7h21.1M131.2 39.9h21.1M131.2 56.2h.1M131.2 59.4h.1M131.2 48h.1M131.2 44.8h.1"/>
<path d="M131.2 56.2h21.1M131.2 59.4h21.1M131.2 48h21.1M131.2 44.8h21.1M131.2 78.9h.1M131.2 78.9h22.8M131.2 82.2h.1M131.2 82.2h22.8"/>
</g>
<circle cx="79.2" cy="28.5" r=".3" fill="#f0f"/>
<circle cx="79.2" cy="28.5" r=".3" fill="none" stroke="#f0f" stroke-width=".14"/>
<path d="M69.4 28.5h.1M69.4 28.5h4.9" fill="none" stroke="#800040" stroke-width=".14"/>
<circle cx="74.3" cy="28.5" r=".3" fill="#f0f"/>
<circle cx="74.3" cy="28.5" r=".3" fill="none" stroke="#f0f" stroke-width=".14"/>
<g fill="none" stroke="#800040" stroke-width=".14">
<path d="M56.4 28.5h.1M56.4 26.9h.1M56.4 28.5h4.9M56.4 26.9v1.6M74.3 28.5h.1M74.3 28.5h13M74.3 28.5v1.6M79.2 28.5h.1M87.3 38.3h.1M87.3 28.5h.1M87.3 38.3h3.3M87.3 28.5v9.8"/>
<path d="M49.9 111.4h.1M49.9 114.7h.1M49.9 119.5h.1M49.9 111.4h1.7M49.9 114.7h1.7M49.9 114.7v4.8M49.9 119.5h19.5M61.3 111.4h.1M61.3 111.4h8.1"/>
</g>
<circle cx="69.4" cy="119.5" r=".31" fill="#f0f"/>
<circle cx="69.4" cy="119.5" r=".31" fill="none" stroke="#f0f" stroke-width=".14"/>
<path d="M69.4 119.5h.1M69.4 111.4h.1M69.4 119.5h17.9M69.4 111.4h14.7" fill="none" stroke="#800040" stroke-width=".14"/>
<circle cx="69.4" cy="111.4" r=".31" fill="#f0f"/>
<circle cx="69.4" cy="111.4" r=".31" fill="none" stroke="#f0f" stroke-width=".14"/>
<path d="M69.4 109.8h.1M69.4 109.8v1.6M131.2 119.5h.1M131.2 119.5h27.6M150.7 119.5h.1M150.7 119.5v4.9M158.8 119.5h.1M158.8 119.5v4.9M150.7 129.3h.1M150.7 129.3v1.6M158.8 129.3h.1M158.8 129.3v1.6" fill="none" stroke="#800040" stroke-width=".14"/>
<circle cx="150.7" cy="119.5" r=".31" fill="#f0f"/>
<circle cx="150.7" cy="119.5" r=".31" fill="none" stroke="#f0f" stroke-width=".14"/>
<path d="M131.2 122.8h.1M131.2 122.8h11.4M134.5 129.3h.1M134.5 122.8h.1M134.5 122.8v1.6M134.5 129.3v1.6M142.6 129.3h.1M142.6 122.8h.1M142.6 122.8v1.6M142.6 129.3v1.6" fill="none" stroke="#800040" stroke-width=".14"/>
<circle cx="134.4" cy="122.8" r=".32" fill="#f0f"/>
<circle cx="134.4" cy="122.8" r=".32" fill="none" stroke="#f0f" stroke-width=".14"/>
<g fill="none" stroke="#800040" stroke-width=".14">
<path d="M61.3 75.6h.1M61.3 65.9h.1M61.3 78.9h.1M61.3 65.9v1.6M61.3 75.6v3.3M61.3 78.9h29.3M67.8 67.5h.1M67.8 67.5h22.8M61.3 95.2h.1M61.3 85.4h.1M61.3 95.2h4.9M61.3 85.4h4.9"/>
<path d="M84.1 95.2h.1M84.1 98.4h.1M84.1 95.2v3.2M84.1 98.4h6.5M144.2 98.4h.1M144.2 98.4h4.9M61.3 114.7h.1M61.3 114.7h1.6M69.4 119.5h.1M69.4 119.5v1.7M77.6 101.7h.1M77.6 101.7h13"/>
<path d="M84.1 108.2h.1M84.1 108.2h6.5M84.1 108.2v3.2M87.3 104.9h.1M87.3 111.4h.1M87.3 111.4v8.1M87.3 104.9h3.3M87.3 111.4h3.3M87.3 122.8h.1M87.3 122.8v3.3M87.3 122.8h3.3M134.5 163.4h.1"/>
<path d="M134.5 161.8v1.6"/>
</g>
<circle cx="134.4" cy="163.4" r=".32" fill="#f0f"/>
<circle cx="134.4" cy="163.4" r=".32" fill="none" stroke="#f0f" stroke-width=".14"/>
<path d="M98.7 163.4h.1M98.7 163.4h9.8M108.5 163.4h.1M108.5 161.8v1.6M124.7 163.4h.1M124.7 163.4h9.8v1.7M134.5 165.1h.1" fill="none" stroke="#800040" stroke-width=".14"/>
<circle cx="108.4" cy="163.4" r=".31" fill="#f0f"/>
<circle cx="108.4" cy="163.4" r=".31" fill="none" stroke="#f0f" stroke-width=".14"/>
<path d="M85.7 163.4h.1M85.7 163.4h9.7M95.4 163.4h.1M95.4 161.8v1.6M108.5 165.1h.1M108.5 163.4v1.7" fill="none" stroke="#800040" stroke-width=".14"/>
<circle cx="95.4" cy="163.4" r=".31" fill="#f0f"/>
<circle cx="95.4" cy="163.4" r=".31" fill="none" stroke="#f0f" stroke-width=".14"/>
<path d="M95.4 165.1h.1M95.4 163.4v1.7M111.7 163.4h.1M111.7 163.4h9.8M121.5 163.4h.1M121.5 161.8v1.6" fill="none" stroke="#800040" stroke-width=".14"/>
<circle cx="121.4" cy="163.4" r=".31" fill="#f0f"/>
<circle cx="121.4" cy="163.4" r=".31" fill="none" stroke="#f0f" stroke-width=".14"/>
<path d="M121.5 165.1h.1M121.5 163.4v1.7" fill="none" stroke="#800040" stroke-width=".14"/>
<circle cx="178.3" cy="100" r=".3" fill="#f0f"/>
<circle cx="178.3" cy="100" r=".3" fill="none" stroke="#f0f" stroke-width=".14"/>
<circle cx="168.6" cy="100" r=".3" fill="#f0f"/>
<circle cx="168.6" cy="100" r=".3" fill="none" stroke="#f0f" stroke-width=".14"/>
<circle cx="188.1" cy="100" r=".3" fill="#f0f"/>
<circle cx="188.1" cy="100" r=".3" fill="none" stroke="#f0f" stroke-width=".14"/>
<circle cx="134.4" cy="104.9" r=".31" fill="#f0f"/>
<circle cx="134.4" cy="104.9" r=".31" fill="none" stroke="#f0f" stroke-width=".14"/>
<circle cx="176.7" cy="122.8" r=".31" fill="#f0f"/>
<circle cx="176.7" cy="122.8" r=".31" fill="none" stroke="#f0f" stroke-width=".14"/>
<circle cx="168.6" cy="122.8" r=".31" fill="#f0f"/>
<circle cx="168.6" cy="122.8" r=".31" fill="none" stroke="#f0f" stroke-width=".14"/>
<circle cx="192.9" cy="122.8" r=".31" fill="#f0f"/>
<circle cx="192.9" cy="122.8" r=".31" fill="none" stroke="#f0f" stroke-width=".14"/>
<circle cx="184.8" cy="122.8" r=".31" fill="#f0f"/>
<circle cx="184.8" cy="122.8" r=".31" fill="none" stroke="#f0f" stroke-width=".14"/>
<circle cx="201.1" cy="122.8" r=".31" fill="#f0f"/>
<circle cx="201.1" cy="122.8" r=".31" fill="none" stroke="#f0f" stroke-width=".14"/>
<circle cx="66.2" cy="95.2" r=".3" fill="#f0f"/>
<circle cx="66.2" cy="95.2" r=".3" fill="none" stroke="#f0f" stroke-width=".14"/>
<circle cx="79.2" cy="28.5" r=".3" fill="#f0f"/>
<circle cx="79.2" cy="28.5" r=".3" fill="none" stroke="#f0f" stroke-width=".14"/>
<circle cx="74.3" cy="28.5" r=".3" fill="#f0f"/>
<circle cx="74.3" cy="28.5" r=".3" fill="none" stroke="#f0f" stroke-width=".14"/>
<circle cx="69.4" cy="119.5" r=".31" fill="#f0f"/>
<circle cx="69.4" cy="119.5" r=".31" fill="none" stroke="#f0f" stroke-width=".14"/>
<circle cx="69.4" cy="111.4" r=".31" fill="#f0f"/>
<circle cx="69.4" cy="111.4" r=".31" fill="none" stroke="#f0f" stroke-width=".14"/>
<circle cx="150.7" cy="119.5" r=".31" fill="#f0f"/>
<circle cx="150.7" cy="119.5" r=".31" fill="none" stroke="#f0f" stroke-width=".14"/>
<circle cx="134.4" cy="122.8" r=".32" fill="#f0f"/>
<circle cx="134.4" cy="122.8" r=".32" fill="none" stroke="#f0f" stroke-width=".14"/>
<circle cx="134.4" cy="163.4" r=".32" fill="#f0f"/>
<circle cx="134.4" cy="163.4" r=".32" fill="none" stroke="#f0f" stroke-width=".14"/>
<circle cx="108.4" cy="163.4" r=".31" fill="#f0f"/>
<circle cx="108.4" cy="163.4" r=".31" fill="none" stroke="#f0f" stroke-width=".14"/>
<circle cx="95.4" cy="163.4" r=".31" fill="#f0f"/>
<circle cx="95.4" cy="163.4" r=".31" fill="none" stroke="#f0f" stroke-width=".14"/>
<circle cx="121.4" cy="163.4" r=".31" fill="#f0f"/>
<circle cx="121.4" cy="163.4" r=".31" fill="none" stroke="#f0f" stroke-width=".14"/>
<text font-size="5.7" x="248.2" y="169.8">ACB_0001_0</text>
<g font-size="4.7">
<text x="199.5" y="46.9">KB CONTROLLER</text>
<text x="202.7" y="59.9">WLAN M2</text>
<text x="202.7" y="71.2">M2 LTE</text>
<text x="202.7" y="82.6">Card Reader</text>
</g>
<text font-size="3.4" fill="#00f" x="103.5" y="18.3">HUB USB</text>
<text font-size="2.1" x="239" y="166.8">Project</text>
<g font-size="1.8" fill="#00f">
<text x="105.2" y="35">Upstream</text>
<text x="103.5" y="43.1">Downstream 1</text>
<text x="103.5" y="54.5">Downstream 2</text>
<text x="103.5" y="65.9">Downstream 3</text>
<text x="103.5" y="77.3">Downstream 4</text>
<text x="103.5" y="80.9">SOLO PER</text>
<text x="103.5" y="82.7">IL</text>
<text x="103.5" y="84.5">2514</text>
<text x="103.5" y="88.6">EEPROM/Config</text>
<text x="106.8" y="96.8">Common</text>
</g>
<g font-size="1.8">
<text x="210.5" y="175">Creation Date</text>
<text x="238.2" y="175">Last modify date</text>
<text x="259.3" y="175">Page title</text>
<text x="210.5" y="181.5">Designed by:</text>
<text x="238.2" y="181.5">Controlled by:</text>
<text x="259.3" y="181.5">approved by:</text>
<text x="210.5" y="188">PCB Code</text>
<text x="238.2" y="188">BOM file</text>
</g>
<g font-size="1.5">
<text x="92.7" y="37.9">27</text>
<text x="127.5" y="36.3">31</text>
<text x="127.5" y="39.5">30</text>
<text x="92.7" y="44.4">13</text>
<text x="127.5" y="44.4">2</text>
<text x="127.5" y="47.7">1</text>
<text x="127.5" y="50.9">12</text>
<text x="92.7" y="55.8">17</text>
<text x="127.5" y="55.8">4</text>
<text x="127.5" y="59">3</text>
<text x="127.5" y="62.3">16</text>
<text x="92.7" y="67.1">19</text>
<text x="127.5" y="67.1">7</text>
<text x="127.5" y="70.4">6</text>
<text x="127.5" y="73.7">18</text>
<text x="92.7" y="78.5">21</text>
<text x="127.5" y="78.5">9</text>
<text x="127.5" y="81.8">8</text>
<text x="127.5" y="85">20</text>
<text x="127.5" y="89.9">22</text>
<text x="127.5" y="91.5">24</text>
<text x="127.5" y="93.2">25</text>
<text x="92.7" y="98">26</text>
<text x="92.7" y="101.3">28</text>
<text x="127.5" y="98">35</text>
<text x="92.7" y="107.8">33</text>
<text x="92.7" y="104.6">11</text>
<text x="127.5" y="104.6">23</text>
<text x="127.5" y="107.8">15</text>
<text x="51.2" y="111">4</text>
<text x="60.8" y="111">3</text>
<text x="92.7" y="111">32</text>
<text x="127.5" y="111">5</text>
<text x="127.5" y="112.7">10</text>
<text x="51.2" y="114.3">1</text>
<text x="60.8" y="114.3">2</text>
<text x="127.5" y="114.3">29</text>
<text x="127.5" y="115.9">36</text>
<text x="127.5" y="119.2">14</text>
<text x="127.5" y="122.4">34</text>
</g>
<g font-size="1.5" fill="#004080">
<text x="96.2" y="38.9">VBUS_DET</text>
<text x="117.4" y="40.6">USBUP_DM</text>
<text x="117.6" y="37.3">USBUP_DP</text>
<text x="96.2" y="45.5">OCS1</text>
<text x="116.8" y="45.5">USBDN1_DP</text>
<text x="116.5" y="48.7">USBDN1_DM</text>
<text x="118.2" y="51.9">PRTPWR1</text>
<text x="96.2" y="56.9">OCS2</text>
<text x="116.8" y="56.9">USBDN2_DP</text>
<text x="116.5" y="60.1">USBDN2_DM</text>
<text x="118.2" y="63.3">PRTPWR2</text>
<text x="96.2" y="68.2">OCS3</text>
<text x="116.5" y="71.5">USBDN3_DM</text>
<text x="116.8" y="68.2">USBDN3_DP</text>
<text x="118.2" y="74.7">PRTPWR3</text>
<text x="96.2" y="79.6">OCS4</text>
<text x="116.5" y="82.8">USBDN4_DM</text>
<text x="116.8" y="79.6">USBDN4_DP</text>
<text x="118.2" y="86.1">PRTPWR4</text>
<text x="106.5" y="91">SDA/SMBDATA/NON_REM1</text>
<text x="108.4" y="92.6">SCL/SMBCLK/CFG_SEL0</text>
<text x="112.3" y="94.2">HS_IND/CFG_SEL1</text>
<text x="96.2" y="99.1">RESET</text>
<text x="121.2" y="99.1">RBIAS</text>
<text x="96.2" y="102.4">LOCAL_PWR/NON_REM0/SUSP_IND_N</text>
<text x="96.2" y="105.6">TEST</text>
<text x="118.3" y="105.6">VDD33(IO)</text>
<text x="96.2" y="108.8">XTAL1/CLKIN</text>
<text x="96.2" y="112.1">XTAL2</text>
<text x="116.6" y="108.8">VDD33(REG)</text>
<text x="119.8" y="112.1">VDDA33</text>
<text x="119.8" y="113.7">VDDA33</text>
<text x="110.8" y="117">VDDPLLREF/VDDA33</text>
<text x="119.8" y="115.4">VDDA33</text>
<text x="96.2" y="123.5">EP</text>
<text x="118.2" y="123.5">VDDPLL18</text>
<text x="118.7" y="120.2">VDDCR18</text>
</g>
<g font-size="1.4">
<text x="55.1" y="24.7">5V</text>
<text x="59.4" y="34.8">3V3</text>
<text x="56.1" y="46.1">3V3</text>
<text x="65.9" y="57.5">3V3</text>
<text x="60" y="63.7">3V3</text>
<text x="60.2" y="81.9">3V3</text>
<text x="186.9" y="96.5">3V3</text>
<text x="217" y="119.3">3V3</text>
<text x="93.5" y="151.8">3V3</text>
<text x="106.5" y="151.8">3V3</text>
<text x="119.5" y="151.8">3V3</text>
<text x="132.5" y="151.8">3V3</text>
<text x="209.7" y="162.2">&lt;Variant Name&gt;</text>
<text x="212.5" y="177.8">Monday, August 10, 2020</text>
<text x="267.8" y="177.8">USB HUB</text>
<text x="259.1" y="189">Sheet</text>
<text x="264.5" y="189.2">11of 45</text>
<text x="272.1" y="189">REV. 0</text>
<text x="280.1" y="187.4">Format</text>
<text x="282.4" y="189.2">A3</text>
<text x="210.4" y="193.8">Copyright (C) 2018-2020, Power Progress Community, Hardware Licensee is CERN Open Hardware Licence v1.2</text>
</g>
<g font-size="1.4" fill="#000080">
<text x="62.9" y="25.8">R195</text>
<text x="62.9" y="32.5">22K</text>
<text x="67.3" y="33.1">R196</text>
<text x="68.6" y="35.1">47K</text>
<text x="81.8" y="34.8">C127</text>
<text x="95.4" y="31.5">U23</text>
<text x="63.9" y="39.6">R198</text>
<text x="63.9" y="41.6">10K</text>
<text x="81.8" y="36.7">100NF</text>
<text x="60.7" y="51">R197</text>
<text x="60.7" y="53">10K</text>
<text x="70.4" y="62.4">R199</text>
<text x="70.4" y="64.3">10K</text>
<text x="63.9" y="70.5">R200</text>
<text x="63.9" y="72.5">10K</text>
<text x="63.9" y="88.4">D2</text>
<text x="63.9" y="90.3">BAS116R201</text>
<text x="68.8" y="92">100K</text>
<text x="64.9" y="99.8">100NF</text>
<text x="65" y="98.2">C128</text>
<text x="132.8" y="98.2">R202</text>
<text x="144.2" y="98.2">12,1K</text>
<text x="72" y="107.9">C132</text>
<text x="171.2" y="104.6">C129</text>
<text x="171.2" y="106.6">100NF</text>
<text x="180.9" y="104.6">C130</text>
<text x="180.9" y="106.6">100NF</text>
<text x="190.7" y="104.6">C131</text>
<text x="190.7" y="106.6">4,7uF</text>
<text x="53.2" y="108.7">Y1</text>
<text x="72" y="109.9">12PF</text>
<text x="53.2" y="118.6">24MHz</text>
<text x="72" y="114.4">R203</text>
<text x="72" y="116.4">1M</text>
<text x="207.6" y="118.5">L3</text>
<text x="72" y="124.2">C133</text>
<text x="72" y="126.1">12PF</text>
<text x="95.4" y="129">USB2514-AEZC</text>
<text x="127.5" y="127.4">C134</text>
<text x="128.9" y="129.4">1UF</text>
<text x="136.1" y="127.4">C135</text>
<text x="136.1" y="129">100NF</text>
<text x="143.7" y="127.4">C136</text>
<text x="145.2" y="129.4">1UF</text>
<text x="152.7" y="129">100NF</text>
<text x="152.8" y="127.4">C137</text>
<text x="160.4" y="127.4">C138</text>
<text x="160.4" y="129">100NF</text>
<text x="169.5" y="129.4">100NF</text>
<text x="170.5" y="127.4">C139</text>
<text x="177.7" y="129.4">100NF</text>
<text x="178.6" y="127.4">C140</text>
<text x="185.8" y="129.4">100NF</text>
<text x="186.8" y="127.4">C141</text>
<text x="203.7" y="127.4">C142</text>
<text x="203.7" y="129.4">4,7uF</text>
<text x="207.6" y="128.4">BLM18EG601SN1</text>
<text x="98" y="156.7">R204</text>
<text x="98" y="158.6">10K</text>
<text x="111" y="156.7">R205</text>
<text x="111" y="158.6">10K</text>
<text x="124" y="156.7">R206</text>
<text x="124" y="158.6">10K</text>
<text x="137" y="156.7">R207</text>
<text x="137" y="158.6">10K</text>
<text x="98" y="168.1">R208</text>
<text x="98" y="170">100K</text>
<text x="111" y="168.1">R209</text>
<text x="111" y="170">100K</text>
<text x="124" y="168.1">R210</text>
<text x="124" y="170">100K</text>
<text x="137" y="168.1">R211</text>
<text x="137" y="170">100K</text>
</g>
<g font-size="1.4" fill="#f00">
<text x="159.2" y="40.4">USB1_DN</text>
<text x="159.2" y="37.2">USB1_DP</text>
<text x="169.2" y="37.2">10</text>
<text x="169.4" y="40.4">10</text>
<text x="73" y="44.2">HUB_OCS1n</text>
<text x="131.5" y="47.5">HUB_USB1_DN</text>
<text x="131.5" y="44.2">HUB_USB1_DP</text>
<text x="160.8" y="45.3">HUB_USB1_DP</text>
<text x="174.9" y="45.3">12</text>
<text x="160.8" y="48.6">HUB_USB1_DN</text>
<text x="175.1" y="48.6">12</text>
<text x="77.3" y="55.6">HUB_OCS2n</text>
<text x="132" y="58.8">HUB_USB2_DN</text>
<text x="132.2" y="55.6">HUB_USB2_DP</text>
<text x="160.8" y="59.9">HUB_USB2_DN</text>
<text x="160.8" y="56.7">HUB_USB2_DP</text>
<text x="174.9" y="56.7">27</text>
<text x="175.1" y="59.9">27</text>
<text x="73" y="67">HUB_OCS3n</text>
<text x="162.4" y="71.3">HUB_USB3_DN</text>
<text x="162.4" y="68.1">HUB_USB3_DP</text>
<text x="176.6" y="68.1">28</text>
<text x="176.7" y="71.3">28</text>
<text x="162.4" y="82.7">HUB_USB4_DN</text>
<text x="162.4" y="79.5">HUB_USB4_DP</text>
<text x="176.6" y="79.5">25</text>
<text x="176.7" y="82.7">25</text>
<text x="136.4" y="89.7">NON_REM1</text>
<text x="136.4" y="91.4">CFG_SEL0</text>
<text x="136.4" y="93">CFG_SEL1</text>
<text x="79.4" y="101.1">NON_REM0</text>
<text x="86" y="162.9">CFG_SEL1</text>
<text x="99" y="162.9">CFG_SEL0</text>
<text x="112" y="162.9">NON_REM1</text>
<text x="125.1" y="162.9">NON_REM0</text>
</g>
<g font-size="1.2">
<text x="47.2" y="8.6">1</text>
<text x="100.3" y="8.6">2</text>
<text x="153.4" y="8.6">3</text>
<text x="206.5" y="8.6">4</text>
<text x="259.5" y="8.6">5</text>
<text x="19.5" y="33.4">A</text>
<text x="286.6" y="33.4">A</text>
<text x="19.5" y="80.1">B</text>
<text x="286.6" y="80.1">B</text>
<text x="19.5" y="126.8">C</text>
<text x="286.6" y="126.8">C</text>
<text x="19.5" y="173.5">D</text>
<text x="286.6" y="173.5">D</text>
<text x="47.2" y="197">1</text>
<text x="100.3" y="197">2</text>
<text x="153.4" y="197">3</text>
<text x="206.5" y="197">4</text>
<text x="259.5" y="197">5</text>
</g>
</svg>
